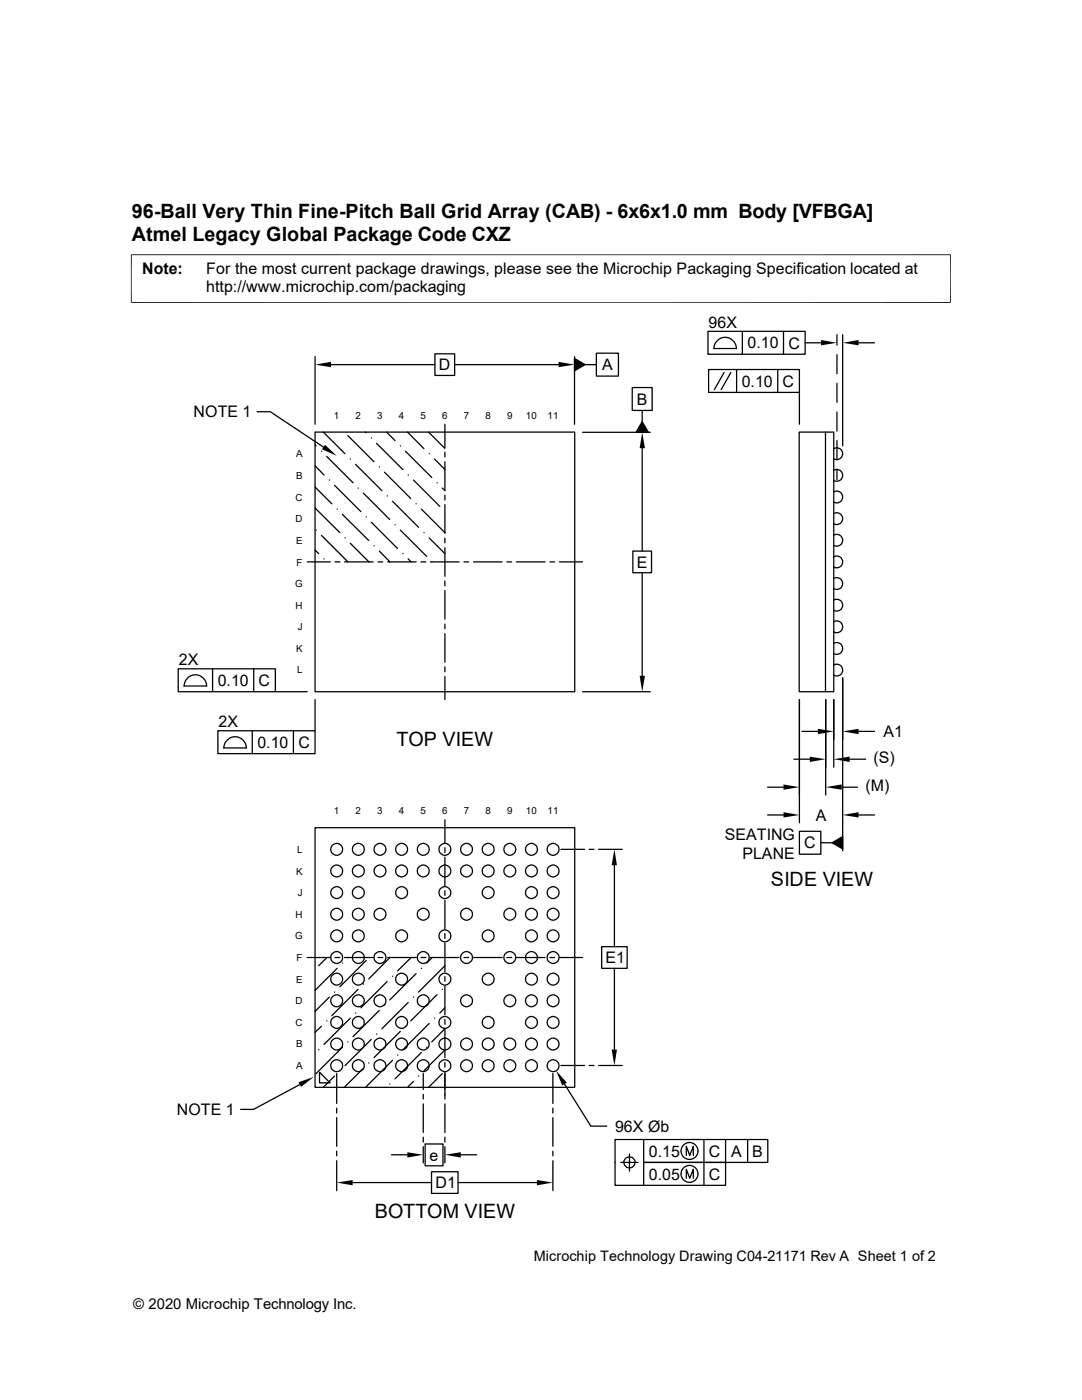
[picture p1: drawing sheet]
<svg xmlns="http://www.w3.org/2000/svg" width="216mm" height="279mm" viewBox="0 0 216 279" stroke-linecap="round" stroke-linejoin="round" font-family="sans-serif">
<g fill="none" stroke="#000" stroke-width=".25">
<path d="M62.9 71.2v13.5M66 72.8h20.8M86.8 70.6h3.9v4.3h-3.9zM90.7 72.8h20.8M114.6 71.5l2.2 1.3-2.2 1.2zM114.6 71.2v13.5M116.8 72.8h2.2M119 70.5h4.4v4.6h-4.4zM126.2 77.3h3.9v4.6h-3.9zM141.3 66.1h19.4v4.6h-19.4zM141.4 73.7h18.1v4.6h-18.1zM142.4 69.6h4.5a2.24 2.24 0 0 0-2.2-2.3 2.24 2.24 0 0 0-2.2 2.3"/>
<path d="M144.5 74.3l-2 3.5M145.8 74.3l-1.9 3.5M147 73.7v4.6M148.1 66.1v4.6M155.2 73.7v4.6M156.3 66.1v4.6M159.5 78.3v6.4M160.7 68.4h3.1M167 66.8v2.1M167 70.8v3.8M167 76.5v3.8M168.1 66.8v22.2"/>
<path d="M171.3 68.4h3.2M51.3 82.2h2.6l10.7 7M62.9 86.2h51.8v51.8h-51.8zM62.9 97.2l3.3 3.3M62.9 93l1.7 1.8M62.9 88.8l.2 .2M64.1 90h.1M64.5 86.2l4.3 4.4M65.2 91.1l5.2 5.3M65.7 95.8h.1M66.8 96.9l5.2 5.2M69.4 86.9l5.2 5.3"/>
<path d="M69.9 91.6h.1M71 92.7l5.2 5.2M71.5 97.4h.1M72.5 98.4l5.3 5.3M72.9 86.2l.2 .2M74.1 87.4h.1M75.1 88.5l5.3 5.2M75.7 93.2h.1M76.7 94.2l5.3 5.3M77.1 86.2l1.7 1.7M77.3 99h.1M79.9 89h.1"/>
<path d="M80.9 90l5.2 5.3M81.3 86.2l3.3 3.3M81.4 94.8h.1M82.5 95.8l5.3 5.2M85.5 86.2l3.3 3.3M85.6 90.6h.1M86.7 91.6l2.1 2.1M87.2 96.4h.1M88.3 97.4l.5 .5M88.8 84.7v4.6M88.8 90.3v.9M88.8 92.2v5.7"/>
<path d="M88.8 98.8v1M116.2 86.3h13.6M128.1 84.2l1.3 2.1h-2.5zM128.1 81.9v2.3M128.1 89.5v20.5M159.5 86.2h6.9v51.8h-6.9zM164.7 86.2v51.8M166.4 98.2a1.18 1.18 0 0 1 1.7 1 1.18 1.18 0 0 1-1.7 1M166.4 93.9a1.18 1.18 0 0 1 1.7 1 1.18 1.18 0 0 1-1.7 1M166.4 89.5a1.18 1.18 0 0 1 1.7 1.1 1.18 1.18 0 0 1-1.7 1M167 82.2v3.8M167 87.9v3.8"/>
<path d="M167 93.6v2.1M61.3 112.1h4.6M62.9 109.8l.7 .7M62.9 101.4l4.9 4.9M63.1 105.8h.1M64.1 106.8l5.3 5.3M64.6 111.5h.1M66.8 112.1h1M67.3 101.6h.1M68.3 102.7l5.3 5.2M68.7 112.1h5.8M68.8 107.4h.1"/>
<path d="M69.9 108.4l3.7 3.7M73.1 103.2h.1M74.1 104.2l5.2 5.3M74.6 108.9h.1M75.4 112.1h1M75.7 110l2.1 2.1M77.3 112.1h5.8M78.3 100l5.2 5.2M78.8 104.7h.1M79.9 105.8l5.2 5.2M80.4 110.5h.1M81.4 111.5l.6 .6"/>
<path d="M83 100.5h.1M84 112.1h1M84.1 101.6l4.7 4.7M84.6 106.3h.1M85.6 107.4l3.2 3.1M85.9 112.1h5.7M86.1 112.1h.1M88.8 100.7v5.7M88.8 107.4v.9M88.8 109.3v5.7M88.8 116v.9M88.8 117.9v5.7"/>
<path d="M92.6 112.1h.9M94.5 112.1h5.7M101.1 112.1h1M103 112.1h5.8M109.7 112.1h1M111.6 112.1h4.6M126.3 110h3.7v4.3h-3.7zM128.1 114.3v20.6M166.4 119.8a1.18 1.18 0 0 1 1.7 1 1.18 1.18 0 0 1-1.7 1M166.4 115.4a1.18 1.18 0 0 1 1.7 1.1 1.18 1.18 0 0 1-1.7 1M166.4 111.1a1.18 1.18 0 0 1 1.7 1 1.18 1.18 0 0 1-1.7 1.1M166.4 106.8a1.18 1.18 0 0 1 1.7 1 1.18 1.18 0 0 1-1.7 1"/>
<path d="M166.4 102.5a1.18 1.18 0 0 1 1.7 1 1.18 1.18 0 0 1-1.7 1M35.6 133.5h19.3v4.5h-19.3zM36.7 136.9h4.5a2.24 2.24 0 0 0-2.2-2.2 2.24 2.24 0 0 0-2.3 2.2M42.4 133.5v4.5M50.6 133.5v4.5M54.9 138h6.4M62.9 139.6v6.2M88.8 124.5v1M88.8 126.4v5.8M88.8 133.1v1M88.8 135v4.6M116.2 138h13.6"/>
<path d="M159.5 139.6v24.6M164.8 139.6v19.1M166.4 132.7a1.18 1.18 0 0 1 1.7 1 1.18 1.18 0 0 1-1.7 1M166.4 128.4a1.18 1.18 0 0 1 1.7 1 1.18 1.18 0 0 1-1.7 1M166.4 124.1a1.18 1.18 0 0 1 1.7 1 1.18 1.18 0 0 1-1.7 1M166.4 139.6v13.5M168.1 135.3v34.5M43.5 145.8h19.4v4.6h-19.4zM44.6 149.3h4.6M44.7 149.3a2.24 2.24 0 0 1 2.2-2.3 2.24 2.24 0 0 1 2.2 2.3M50.3 145.8v4.6M58.5 145.8v4.6"/>
<path d="M153.2 157.1h3.1M158.4 151.5h3.2M160 146h3.2M167.9 157.1h3.2M169.5 151.5h3.2M171.3 146h3.2M62.9 165.2h51.8v51.8h-51.8zM88.8 163.6v4.6M88.8 169.2v.9M88.8 171.1v5.7M88.8 177.8v.9M88.8 179.7v5.7"/>
<path d="M111.9 169.5h4.7M117.6 169.5h.9M119.5 169.5h4.7M122.6 172.7v16.2M153.2 162.6h3.1M159.5 165.9h4.3v4.6h-4.3zM163.8 168.2h2.2M166 168.2l2.1-1.2v2.4zM171.3 162.6h3.2M61.3 191.1h4.6M65.2 191.1l-1.6 1.6M65.7 199l-2.8 2.8"/>
<path d="M66.8 198h.1M66.8 191.1h1M67.3 193.3l-4.4 4.4M68.3 192.2h.1M68.7 191.1h5.8M69.4 191.1h.1M71.5 197.4l-5.3 5.3M72.5 196.4h.1M73.1 191.7l-5.3 5.2M75.4 191.1h1M77.3 195.9l-5.3 5.2M77.3 191.1h5.8"/>
<path d="M77.8 191.1l-4.2 4.3M78.3 194.8h.1M82 191.1l-2.7 2.7M82.5 199h.1M83 194.3l-5.2 5.3M84 191.1h1M84.1 193.3h.1M85.9 191.1h5.7M86.2 191.1l-1.1 1.1M87.2 198.5l-5.2 5.3M88.3 197.4h.1M88.8 192.7l-5.3 5.3"/>
<path d="M88.8 186.3v1M88.8 188.2v5.7M88.8 194.9v.9M88.8 196.8v5.7M92.6 191.1h.9M94.5 191.1h5.7M101.1 191.1h1M103 191.1h5.8M109.7 191.1h1M111.6 191.1h4.6M120.1 188.9h5v4.4h-5zM122.6 193.3v16.2"/>
<path d="M59.8 216.5l-9.2 4.9h-2.6M63.6 209.5h.1M63.8 214l2.1 2.1h-2.1zM64.1 204.8l-1.2 1.2M65.2 203.8h.1M66.8 214.8l-2.3 2.2M67.2 214.2v6M67.8 213.7h.1M68.3 209l-5.2 5.2M69.4 207.9h.1M69.9 203.2l-5.3 5.2M71 202.2h.1"/>
<path d="M72.5 213.2l-3.8 3.8M73.6 212.1h.1M74.1 207.4l-5.3 5.3M75.1 206.4h.1M75.7 201.6l-5.3 5.3M76.7 200.6h.1M77.8 216.3h.1M78.3 211.6l-5.2 5.3M79.3 210.6h.1M79.9 205.8l-5.3 5.3M80.9 204.8h.1M81.4 200.1l-5.2 5.2"/>
<path d="M82.5 215.8l-1.2 1.2M83.5 214.8h.1M84.1 210.1l-5.3 5.2M84.5 214.2v3.2M84.5 218.4v.9M85.1 209h.1M85.6 204.3l-5.2 5.2M86.7 203.2h.1M88.3 214.2l-2.8 2.8M88.8 201.1l-1 1.1M88.8 205.3l-2.7 2.6M88.8 209.6l-4.2 4.1"/>
<path d="M88.8 203.5v.9M88.8 205.4v5.7M88.8 212v1M88.8 214v5.3M110.3 214.2v6M111.9 212.6h4.7M112.6 216.4l5.3 8.3h3.2M117.6 212.6h.9M119.5 212.6h4.7M67.2 221.1v1M67.2 223.1v5.7M67.2 229.7v1"/>
<path d="M67.2 231.6v6M70.4 236h15.7M78.1 230.5h3.2M84.5 220.3v5.7M84.5 226.9v1M84.5 228.9v3.2M84.8 228.3h3.6v4.4h-3.6zM86.1 233.8h5.3v4.4h-5.3zM88.8 220.3v5.7M88.8 226.9v1M88.8 228.9v3.2M91.4 236h15.7"/>
<path d="M91.9 230.5h3.2M110.3 221.1v1M110.3 223.1v5.7M110.3 229.7v1M110.3 231.6v6M123.9 232h3.4M124.5 232a1.14 1.14 0 0 1 1.1-1.1 1.14 1.14 0 0 1 1.1 1.1M124.5 232a1.1 1.1 0 0 0 1.1 1.1 1.1 1.1 0 0 0 1.1-1.1M125.6 230.3v3.4M128.4 227.4v4.6h16.4v4.6h-22.1v-9.2h30.5v4.6h-24.8v4.6M136.9 230.6v-1.8l.7 1.8 .7-1.8v1.8M136.9 235.2v-1.9l.7 1.9 .7-1.9v1.9"/>
<path d="M140.5 227.4v9.2M144.8 227.4v4.6M149.2 227.4v4.6"/>
<circle cx="67.2" cy="169.5" r="1.18"/>
<circle cx="67.2" cy="173.8" r="1.18"/>
<circle cx="67.2" cy="178.1" r="1.18"/>
<circle cx="71.5" cy="169.5" r="1.18"/>
<circle cx="71.5" cy="173.8" r="1.18"/>
<circle cx="71.5" cy="178.1" r="1.18"/>
<circle cx="75.8" cy="169.5" r="1.18"/>
<circle cx="75.8" cy="173.8" r="1.18"/>
<circle cx="80.1" cy="169.5" r="1.18"/>
<circle cx="80.1" cy="173.8" r="1.18"/>
<circle cx="80.1" cy="178.1" r="1.18"/>
<circle cx="84.5" cy="169.5" r="1.18"/>
<circle cx="84.5" cy="173.8" r="1.18"/>
<circle cx="88.8" cy="169.5" r="1.18"/>
<circle cx="88.8" cy="178.1" r="1.18"/>
<circle cx="88.8" cy="173.8" r="1.18"/>
<circle cx="93.1" cy="169.5" r="1.18"/>
<circle cx="93.1" cy="173.8" r="1.18"/>
<circle cx="97.4" cy="178.1" r="1.18"/>
<circle cx="97.4" cy="169.5" r="1.18"/>
<circle cx="97.4" cy="173.8" r="1.18"/>
<circle cx="101.7" cy="173.8" r="1.18"/>
<circle cx="101.7" cy="169.5" r="1.18"/>
<circle cx="106.1" cy="173.8" r="1.18"/>
<circle cx="106.1" cy="169.5" r="1.18"/>
<circle cx="106.1" cy="178.1" r="1.18"/>
<circle cx="110.4" cy="169.5" r="1.18"/>
<circle cx="110.4" cy="173.8" r="1.18"/>
<circle cx="110.4" cy="178.1" r="1.18"/>
<circle cx="67.2" cy="195.4" r="1.18"/>
<circle cx="67.2" cy="186.8" r="1.18"/>
<circle cx="67.2" cy="191.1" r="1.18"/>
<circle cx="67.2" cy="199.7" r="1.18"/>
<circle cx="67.2" cy="182.5" r="1.18"/>
<circle cx="71.5" cy="191.1" r="1.18"/>
<circle cx="71.5" cy="199.7" r="1.18"/>
<circle cx="71.5" cy="182.5" r="1.18"/>
<circle cx="71.5" cy="195.4" r="1.18"/>
<circle cx="71.5" cy="186.8" r="1.18"/>
<circle cx="75.8" cy="191.1" r="1.18"/>
<circle cx="75.8" cy="182.5" r="1.18"/>
<circle cx="75.8" cy="199.7" r="1.18"/>
<circle cx="80.1" cy="186.8" r="1.18"/>
<circle cx="80.1" cy="195.4" r="1.18"/>
<circle cx="84.5" cy="191.1" r="1.18"/>
<circle cx="84.5" cy="199.7" r="1.18"/>
<circle cx="84.5" cy="182.5" r="1.18"/>
<circle cx="88.8" cy="186.8" r="1.18"/>
<circle cx="88.8" cy="195.4" r="1.18"/>
<circle cx="93.1" cy="191.1" r="1.18"/>
<circle cx="93.1" cy="199.7" r="1.18"/>
<circle cx="93.1" cy="182.5" r="1.18"/>
<circle cx="97.4" cy="195.4" r="1.18"/>
<circle cx="97.4" cy="186.8" r="1.18"/>
<circle cx="101.7" cy="191.1" r="1.18"/>
<circle cx="101.7" cy="199.7" r="1.18"/>
<circle cx="101.7" cy="182.5" r="1.18"/>
<circle cx="106.1" cy="191.1" r="1.18"/>
<circle cx="106.1" cy="195.4" r="1.18"/>
<circle cx="106.1" cy="186.8" r="1.18"/>
<circle cx="106.1" cy="182.5" r="1.18"/>
<circle cx="106.1" cy="199.7" r="1.18"/>
<circle cx="110.4" cy="191.1" r="1.18"/>
<circle cx="110.4" cy="186.8" r="1.18"/>
<circle cx="110.4" cy="199.7" r="1.18"/>
<circle cx="110.4" cy="195.4" r="1.18"/>
<circle cx="110.4" cy="182.5" r="1.18"/>
<circle cx="67.2" cy="212.7" r="1.18"/>
<circle cx="67.2" cy="208.4" r="1.18"/>
<circle cx="67.2" cy="204" r="1.18"/>
<circle cx="71.5" cy="204" r="1.18"/>
<circle cx="71.5" cy="212.7" r="1.18"/>
<circle cx="71.5" cy="208.4" r="1.18"/>
<circle cx="75.8" cy="208.4" r="1.18"/>
<circle cx="75.8" cy="212.7" r="1.18"/>
<circle cx="80.1" cy="208.4" r="1.18"/>
<circle cx="80.1" cy="212.7" r="1.18"/>
<circle cx="80.1" cy="204" r="1.18"/>
<circle cx="84.5" cy="212.7" r="1.18"/>
<circle cx="84.5" cy="208.4" r="1.18"/>
<circle cx="88.8" cy="212.7" r="1.18"/>
<circle cx="88.8" cy="208.4" r="1.18"/>
<circle cx="88.8" cy="204" r="1.18"/>
<circle cx="93.1" cy="208.4" r="1.18"/>
<circle cx="93.1" cy="212.7" r="1.18"/>
<circle cx="97.4" cy="212.7" r="1.18"/>
<circle cx="97.4" cy="208.4" r="1.18"/>
<circle cx="97.4" cy="204" r="1.18"/>
<circle cx="101.7" cy="212.7" r="1.18"/>
<circle cx="101.7" cy="208.4" r="1.18"/>
<circle cx="106.1" cy="212.7" r="1.18"/>
<circle cx="106.1" cy="204" r="1.18"/>
<circle cx="106.1" cy="208.4" r="1.18"/>
<circle cx="110.4" cy="212.7" r="1.18"/>
<circle cx="110.4" cy="208.4" r="1.18"/>
<circle cx="110.4" cy="204" r="1.18"/>
<circle cx="137.6" cy="234.3" r="1.69"/>
<circle cx="137.6" cy="229.7" r="1.69"/>
</g>
<g fill="#000">
<path d="M62.9 72.8l3.1-.6v1.1zM111.5 72.2l3.1 .6-3.1 .5zM114.6 71.5l2.2 1.3-2.2 1.2zM163.8 67.9l3.2 .5-3.2 .5zM168.1 68.4l3.2-.5v1zM64.9 88.8l2.3 2.2-2.9-1.3zM128.1 86.3l.6 3.2h-1.1zM128.1 84.2l1.3 2.1h-2.5zM127.6 134.9h1.1l-.6 3.1zM156.3 156.5l3.2 .6-3.2 .5zM161.6 151l3.2 .5-3.2 .6zM163.2 145.5l3.2 .5-3.2 .5z"/>
<path d="M164.8 157.1l3.1-.6v1.1zM166.4 151.5l3.1-.5v1.1zM168.1 146l3.2-.5v1zM122.6 169.5l.5 3.2h-1.1zM156.3 162.1l3.2 .5-3.2 .6zM166 168.2l2.1-1.2v2.4zM168.1 162.6l3.2-.5v1.1zM59.6 216l3-1.1-2.5 2zM111 213.7l2.1 2.4-.9 .5zM122 209.5h1.1l-.5 3.1zM67.2 236l3.2-.5v1.1zM81.3 230l3.2 .5-3.2 .5z"/>
<path d="M88.8 230.5l3.1-.5v1zM107.1 235.5l3.2 .5-3.2 .6z"/>
</g>
<path d="M26.1 50.8h163.6M26.2 50.8v9.7M189.7 50.8v9.7M26.1 60.4h163.6" fill="none" stroke="#000" stroke-width=".2"/>
<g font-size="3.9">
<text x="26.3" y="43.5">96-Ball Very Thin Fine-Pitch Ball Grid Array (CAB) - 6x6x1.0 mm Body [VFBGA]</text>
<text x="26.3" y="48">Atmel Legacy Global Package Code CXZ</text>
<text x="79.1" y="149">TOP VIEW</text>
<text x="153.8" y="176.7">SIDE VIEW</text>
<text x="74.8" y="243">BOTTOM VIEW</text>
</g>
<g font-size="3.2">
<text x="28.4" y="54.6">Note:</text>
<text x="41.1" y="54.6">For the most current package drawings, please see the Microchip Packaging Specification located at</text>
<text x="41.1" y="58.3">http://www.microchip.com/packaging</text>
<text x="141.4" y="65.4">96X</text>
<text x="149.1" y="69.5">0.10</text>
<text x="157.3" y="69.6">C</text>
<text x="87.5" y="73.9">D</text>
<text x="120.1" y="73.9">A</text>
<text x="148" y="77.2">0.10</text>
<text x="156.2" y="77.2">C</text>
<text x="38.6" y="83.3">NOTE 1</text>
<text x="127" y="80.8">B</text>
<text x="127" y="113.3">E</text>
<text x="35.7" y="132.7">2X</text>
<text x="43.4" y="136.9">0.10</text>
<text x="51.6" y="136.9">C</text>
<text x="43.6" y="145">2X</text>
<text x="51.4" y="149.3">0.10</text>
<text x="59.6" y="149.3">C</text>
<text x="176.3" y="147.1">A1</text>
<text x="174.3" y="152.4">(S)</text>
<text x="172.7" y="157.9">(M)</text>
<text x="144.6" y="167.6">SEATING</text>
<text x="162.8" y="163.8">A</text>
<text x="148.1" y="171.4">PLANE</text>
<text x="160.5" y="169.3">C</text>
<text x="120.8" y="192.2">E1</text>
<text x="35.3" y="222.5">NOTE 1</text>
<text x="122.7" y="225.8">96X Øb</text>
<text x="85.7" y="231.6">e</text>
<text x="129.5" y="230.8">0.15</text>
<text x="141.4" y="230.8">C</text>
<text x="145.9" y="230.8">A</text>
<text x="150.1" y="230.8">B</text>
<text x="86.9" y="237.2">D1</text>
<text x="129.5" y="235.4">0.05</text>
<text x="141.4" y="235.4">C</text>
</g>
<text font-size="3" x="26.6" y="261.3">© 2020 Microchip Technology Inc.</text>
<text font-size="2.9" x="106.5" y="251.6">Microchip Technology Drawing C04-21171 Rev A Sheet 1 of 2</text>
<g font-size="1.9">
<text x="66.6" y="83.6">1</text>
<text x="71" y="83.6">2</text>
<text x="75.3" y="83.6">3</text>
<text x="79.6" y="83.6">4</text>
<text x="83.9" y="83.6">5</text>
<text x="88.2" y="83.6">6</text>
<text x="92.5" y="83.6">7</text>
<text x="96.9" y="83.6">8</text>
<text x="101.2" y="83.6">9</text>
<text x="104.9" y="83.6">10</text>
<text x="109.3" y="83.6">11</text>
<text x="59.1" y="91.3">A</text>
<text x="59.1" y="95.6">B</text>
<text x="59" y="99.9">C</text>
<text x="59" y="104.2">D</text>
<text x="59.1" y="108.5">E</text>
<text x="59.2" y="112.9">F</text>
<text x="58.9" y="117.2">G</text>
<text x="59" y="121.5">H</text>
<text x="59.4" y="125.8">J</text>
<text x="59.1" y="130.1">K</text>
<text x="59.3" y="134.4">L</text>
<text x="66.6" y="162.5">1</text>
<text x="71" y="162.5">2</text>
<text x="75.3" y="162.5">3</text>
<text x="79.6" y="162.5">4</text>
<text x="83.9" y="162.5">5</text>
<text x="88.2" y="162.5">6</text>
<text x="92.5" y="162.5">7</text>
<text x="96.9" y="162.5">8</text>
<text x="101.2" y="162.5">9</text>
<text x="104.9" y="162.5">10</text>
<text x="109.3" y="162.5">11</text>
<text x="59.3" y="170.2">L</text>
<text x="59.1" y="174.5">K</text>
<text x="59.4" y="178.9">J</text>
<text x="59" y="183.1">H</text>
<text x="58.9" y="187.5">G</text>
<text x="59.2" y="191.8">F</text>
<text x="59.1" y="196.1">E</text>
<text x="59" y="200.4">D</text>
<text x="59" y="204.7">C</text>
<text x="59.1" y="209">B</text>
<text x="59.1" y="213.4">A</text>
</g>
</svg>
